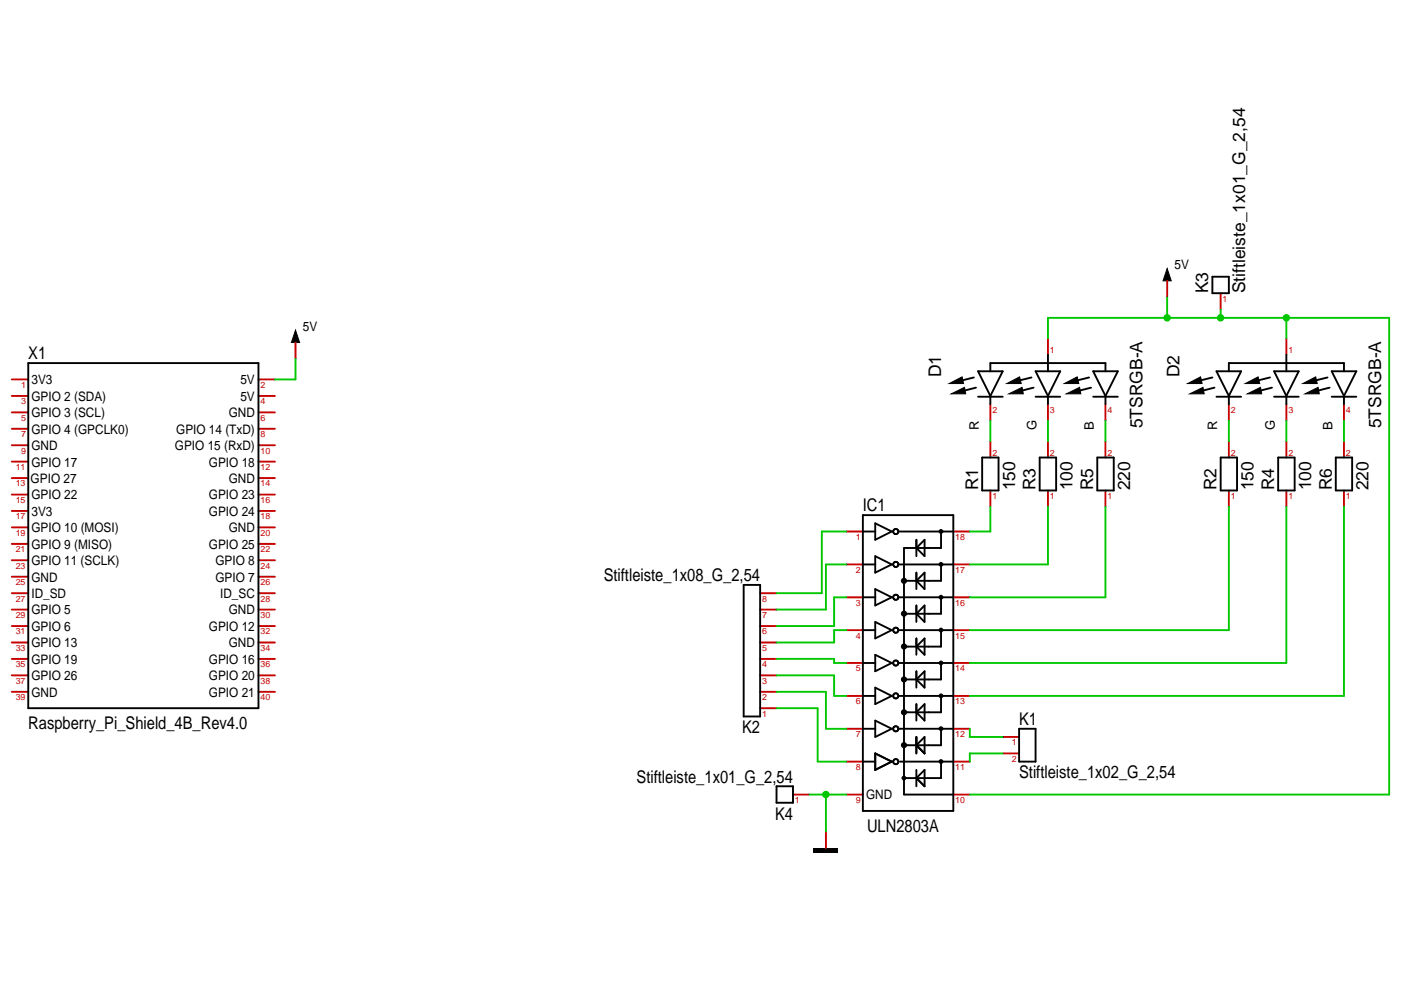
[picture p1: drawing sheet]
<svg xmlns="http://www.w3.org/2000/svg" width="297mm" height="210mm" viewBox="0 0 297 210" stroke-linecap="round" stroke-linejoin="round" font-family="sans-serif">
<g fill="none" stroke="#c70000" stroke-width=".4">
<path d="M247.5 59.5v3.5M62.7 72.6v3.5M222.2 71.8v3.4M258.8 62.2v3.4M272.7 71.8v3.4M2.5 97.9h3.5M2.5 94.4h3.5M2.5 90.9h3.5M2.5 87.4h3.5M2.5 83.9h3.5M2.5 80.5h3.5M54.8 97.9h3.5"/>
<path d="M54.8 94.4h3.5M54.8 90.9h3.5M54.8 87.4h3.5M54.8 83.9h3.5M54.8 80.5h3.5M210 85.7v3.5M210 93.5v3.5M222.2 85.7v3.5M222.2 93.5v3.5M234.4 85.7v3.5M234.4 93.5v3.5M260.5 85.7v3.5"/>
<path d="M260.5 93.5v3.5M272.7 85.7v3.5M272.7 93.5v3.5M284.9 85.7v3.5M284.9 93.5v3.5M2.5 111.8h3.5M2.5 108.3h3.5M2.5 104.9h3.5M2.5 101.4h3.5M2.5 118.8h3.5M2.5 115.3h3.5M54.8 111.8h3.5"/>
<path d="M54.8 108.3h3.5M54.8 104.9h3.5M54.8 101.4h3.5M54.8 118.8h3.5M54.8 115.3h3.5M179.5 119.7h3.4M179.5 112.7h3.4M202.1 119.7h3.5M202.1 112.7h3.5M210 104v3.5M222.2 104v3.5M234.4 104v3.5"/>
<path d="M260.5 104v3.5M272.7 104v3.5M284.9 104v3.5M2.5 125.8h3.5M2.5 129.2h3.5M2.5 132.7h3.5M2.5 136.2h3.5M2.5 139.7h3.5M2.5 122.3h3.5M54.8 125.8h3.5M54.8 129.2h3.5M54.8 132.7h3.5"/>
<path d="M54.8 136.2h3.5M54.8 139.7h3.5M54.8 122.3h3.5M161.2 125.8h3.4M161.2 129.2h3.4M161.2 132.7h3.4M161.2 136.2h3.4M161.2 139.7h3.4M179.5 133.6h3.4M179.5 126.6h3.4M202.1 133.6h3.5M202.1 126.6h3.5"/>
<path d="M2.5 143.2h3.5M2.5 146.7h3.5M54.8 143.2h3.5M54.8 146.7h3.5M161.2 143.2h3.4M161.2 146.7h3.4M161.2 150.2h3.4M179.5 140.6h3.4M179.5 147.6h3.4M179.5 154.5h3.4M202.1 140.6h3.5M202.1 147.6h3.5"/>
<path d="M202.1 154.5h3.5M212.6 159.7h3.5M212.6 156.3h3.5M168.1 168.5h3.5M175.1 176.3v3.5M179.5 168.5h3.4M179.5 161.5h3.4M202.1 168.5h3.5M202.1 161.5h3.5"/>
</g>
<g fill="none" stroke="#000" stroke-width=".4">
<path d="M257 58.7h3.5v3.5h-3.5zM6 77h48.8v73.2h-48.8zM207.4 78.7h5.2l-2.6 5.2zM210 78.7v-1.7h24.4v1.7M219.6 78.7h5.2l-2.6 5.2zM222.2 75.2v3.5M231.8 78.7h5.2l-2.6 5.2zM257.9 78.7h5.2l-2.6 5.2zM260.5 78.7v-1.7h24.4v1.7M270.1 78.7h5.3l-2.7 5.2zM272.7 75.2v3.5M282.3 78.7h5.3l-2.7 5.2z"/>
<path d="M206.5 80l-3.5 .9M206.9 82.2l-3.5 .9M207.4 84.1h5.2M208.2 97h3.5v7h-3.5zM210 83.9v1.8M218.7 80l-3.5 .9M219.1 82.2l-3.5 .9M219.6 84.1h5.2M220.4 97h3.5v7h-3.5zM222.2 83.9v1.8M230.9 80l-3.5 .9M231.3 82.2l-3.5 .9"/>
<path d="M231.8 84.1h5.2M232.6 97h3.5v7h-3.5zM234.4 83.9v1.8M257 80l-3.4 .9M257.5 82.2l-3.5 .9M257.9 84.1h5.2M258.8 97h3.5v7h-3.5zM260.5 83.9v1.8M269.3 80l-3.5 .9M269.7 82.2l-3.5 .9M270.1 84.1h5.3M271 97h3.5v7h-3.5z"/>
<path d="M272.7 83.9v1.8M281.5 80l-3.5 .9M281.9 82.2l-3.5 .9M282.3 84.1h5.3M283.2 97h3.5v7h-3.5zM284.9 83.9v1.8M182.9 109.2h19.2v62.7h-19.2zM182.9 112.7h2.7M182.9 119.7h2.7M185.6 111l3.5 1.7-3.5 1.7zM185.6 117.9l3.5 1.8-3.5 1.7zM190.5 112.7h11.6"/>
<path d="M190.5 119.7h11.6M194.3 114.4v3.5M194.3 116.2l1.7-1.8v3.5zM199.5 112.7v3.5h-7.8v52.3h10.4M199.5 119.7v3.4h-7.8M157.7 124h3.5v27.9h-3.5zM182.9 126.6h2.7M182.9 133.6h2.7M185.6 124.9l3.5 1.7-3.5 1.8zM185.6 131.9l3.5 1.7-3.5 1.8zM185.6 138.8l3.5 1.8-3.5 1.7zM190.5 126.6h11.6"/>
<path d="M190.5 133.6h11.6M194.3 121.4v3.5M194.3 128.4v3.5M194.3 135.4v3.4M196 121.4v3.5l-1.7-1.8zM196 128.4v3.5l-1.7-1.8zM196 135.4v3.4l-1.7-1.7zM199.5 126.6v3.5h-7.8M199.5 133.6v3.5h-7.8M182.9 154.5h2.7M182.9 147.6h2.7M182.9 140.6h2.7"/>
<path d="M185.6 159.7l3.5 1.8-3.5 1.7zM185.6 145.8l3.5 1.8-3.5 1.7zM185.6 152.8l3.5 1.7-3.5 1.8zM190.5 154.5h11.6M190.5 147.6h11.6M190.5 140.6h11.6M194.3 142.3v3.5M194.3 149.3v3.5M194.3 156.3v3.4M196 142.3v3.5l-1.7-1.7zM196 149.3v3.5l-1.7-1.8zM196 156.3v3.4l-1.7-1.7z"/>
<path d="M199.5 140.6v3.5h-7.8M199.5 147.6v3.4h-7.8M199.5 154.5v3.5h-7.8M216.1 154.5h3.5v7h-3.5zM164.6 166.7h3.5v3.5h-3.5zM182.9 161.5h2.7M190.8 161.5h11.3M194.3 163.2v3.5M196 163.2v3.5l-1.7-1.7zM199.5 161.5v3.5h-7.8"/>
<circle cx="189.9" cy="112.7" r=".55"/>
<circle cx="189.9" cy="119.7" r=".55"/>
<circle cx="189.9" cy="133.6" r=".55"/>
<circle cx="189.9" cy="126.6" r=".55"/>
<circle cx="189.9" cy="154.5" r=".55"/>
<circle cx="189.9" cy="147.5" r=".55"/>
<circle cx="189.9" cy="140.6" r=".55"/>
<circle cx="189.9" cy="161.5" r=".55"/>
</g>
<g fill="#000" stroke="#000" stroke-width=".21">
<path d="M247.5 56.9l.8 2.6h-1.7zM62.7 70l.8 2.6h-1.7zM201.3 81.3l2.7-1.4 .3 1.4zM201.7 83.5l2.8-1.4 .2 1.4zM213.5 81.3l2.7-1.4 .3 1.4zM213.9 83.5l2.8-1.4 .3 1.4zM225.7 81.3l2.7-1.4 .3 1.4zM226.1 83.5l2.8-1.4 .3 1.4zM251.8 81.3l2.8-1.4 .3 1.4zM252.3 83.5l2.8-1.4 .2 1.4zM264 81.3l2.7-1.4 .4 1.4zM264.5 83.5l2.8-1.4 .2 1.4z"/>
<path d="M276.2 81.3l2.8-1.4 .3 1.4zM276.7 83.5l2.8-1.4 .2 1.4z"/>
</g>
<g fill="#000">
<path d="M172.5 179.8h5.2v.9h-5.2z"/>
<circle cx="199.5" cy="119.7" r=".51"/>
<circle cx="199.5" cy="112.7" r=".52"/>
<circle cx="191.7" cy="130.1" r=".66"/>
<circle cx="191.7" cy="123.1" r=".66"/>
<circle cx="191.7" cy="137.1" r=".66"/>
<circle cx="199.5" cy="133.6" r=".52"/>
<circle cx="199.5" cy="126.6" r=".52"/>
<circle cx="191.7" cy="158" r=".66"/>
<circle cx="191.7" cy="144.1" r=".66"/>
<circle cx="191.7" cy="151" r=".66"/>
<circle cx="199.5" cy="140.6" r=".51"/>
<circle cx="199.5" cy="147.5" r=".52"/>
<circle cx="199.5" cy="154.5" r=".52"/>
<circle cx="191.7" cy="165" r=".52"/>
<circle cx="199.5" cy="161.5" r=".52"/>
</g>
<path d="M179.5 119.7h-4.4v9.5h-10.5M179.5 112.7h-5.3v13.1h-9.6M164.6 139.7h12.2v.9h2.7M179.5 126.6h-2.7v6.1h-12.2M179.5 133.6h-2.7v2.6h-12.2M164.6 150.2h8.8v11.3h6.1M164.6 146.7h10.5v7.8h4.4M164.6 143.2h12.2v4.4h2.7M205.6 154.5v1.8h7M212.6 159.7h-7v1.8" fill="none" stroke="#00c700" stroke-width=".4"/>
<circle cx="258.8" cy="67.4" r=".79" fill="#00c700"/>
<path d="M258.8 65.6v1.8h-11.3" fill="none" stroke="#00c700" stroke-width=".4"/>
<circle cx="272.7" cy="67.4" r=".79" fill="#00c700"/>
<path d="M272.7 67.4h21.8v101.1h-88.9" fill="none" stroke="#00c700" stroke-width=".4"/>
<circle cx="247.4" cy="67.4" r=".79" fill="#00c700"/>
<path d="M62.7 76.1v4.4h-4.4M247.5 63v4.4h-25.3v4.4M258.8 67.4h13.9v4.4" fill="none" stroke="#00c700" stroke-width=".4"/>
<circle cx="175.1" cy="168.5" r=".79" fill="#00c700"/>
<g fill="none" stroke="#00c700" stroke-width=".4">
<path d="M210 89.2v4.3M222.2 89.2v4.3M234.4 89.2v4.3M260.5 89.2v4.3M272.7 89.2v4.3M284.9 89.2v4.3M210 107.5v5.2h-4.4M222.2 107.5v12.2h-16.6M234.4 107.5v19.1h-28.8M260.5 107.5v26.1h-54.9M272.7 107.5v33.1h-67.1M284.9 107.5v40.1h-79.3"/>
<path d="M171.6 168.5h7.9M175.1 168.5v7.8"/>
</g>
<g font-size="3.7">
<text x="256.2" y="62.2" transform="rotate(-90 256.2 62.2)">K3</text>
<text x="264" y="62.2" transform="rotate(-90 264 62.2)">Stiftleiste_1x01_G_2,54</text>
<text x="6" y="76.1">X1</text>
<text x="199.5" y="80" transform="rotate(-90 199.5 80)">D1</text>
<text x="250.1" y="80" transform="rotate(-90 250.1 80)">D2</text>
<text x="242.2" y="90.8" transform="rotate(-90 242.2 90.8)">5TSRGB-A</text>
<text x="292.8" y="90.8" transform="rotate(-90 292.8 90.8)">5TSRGB-A</text>
<text x="207.4" y="104" transform="rotate(-90 207.4 104)">R1</text>
<text x="215.2" y="104" transform="rotate(-90 215.2 104)">150</text>
<text x="219.6" y="104" transform="rotate(-90 219.6 104)">R3</text>
<text x="227.4" y="104" transform="rotate(-90 227.4 104)">100</text>
<text x="231.8" y="104" transform="rotate(-90 231.8 104)">R5</text>
<text x="239.6" y="104" transform="rotate(-90 239.6 104)">220</text>
<text x="257.9" y="104" transform="rotate(-90 257.9 104)">R2</text>
<text x="265.8" y="104" transform="rotate(-90 265.8 104)">150</text>
<text x="270.1" y="104" transform="rotate(-90 270.1 104)">R4</text>
<text x="278" y="104" transform="rotate(-90 278 104)">100</text>
<text x="282.3" y="104" transform="rotate(-90 282.3 104)">R6</text>
<text x="290.2" y="104" transform="rotate(-90 290.2 104)">220</text>
<text x="182.9" y="108.3">IC1</text>
<text x="128" y="123.3">Stiftleiste_1x08_G_2,54</text>
<text x="6" y="154.5">Raspberry_Pi_Shield_4B_Rev4.0</text>
<text x="157.4" y="155.5">K2</text>
<text x="216.1" y="153.6">K1</text>
<text x="135" y="166">Stiftleiste_1x01_G_2,54</text>
<text x="216.1" y="165">Stiftleiste_1x02_G_2,54</text>
<text x="164.3" y="173.8">K4</text>
<text x="183.8" y="176.3">ULN2803A</text>
</g>
<g font-size="2.8">
<text x="249" y="57.1">5V</text>
<text x="64.2" y="70.2">5V</text>
<text x="6.7" y="81.5">3V3</text>
<text x="51" y="81.5">5V</text>
<text x="6.7" y="88.5">GPIO 3 (SCL)</text>
<text x="6.7" y="85">GPIO 2 (SDA)</text>
<text x="48.5" y="88.5">GND</text>
<text x="51" y="85">5V</text>
<text x="6.7" y="95.4">GND</text>
<text x="6.7" y="91.9">GPIO 4 (GPCLK0)</text>
<text x="37.1" y="95.4">GPIO 15 (RxD)</text>
<text x="37.4" y="91.9">GPIO 14 (TxD)</text>
<text x="207.5" y="91.1" transform="rotate(-90 207.5 91.1)">R</text>
<text x="219.7" y="91.1" transform="rotate(-90 219.7 91.1)">G</text>
<text x="231.9" y="91.1" transform="rotate(-90 231.9 91.1)">B</text>
<text x="258.1" y="91.1" transform="rotate(-90 258.1 91.1)">R</text>
<text x="270.3" y="91.1" transform="rotate(-90 270.3 91.1)">G</text>
<text x="282.5" y="91.1" transform="rotate(-90 282.5 91.1)">B</text>
<text x="6.7" y="98.9">GPIO 17</text>
<text x="44.3" y="98.9">GPIO 18</text>
<text x="6.5" y="102.4">GPIO 27</text>
<text x="6.7" y="105.9">GPIO 22</text>
<text x="44.3" y="105.9">GPIO 23</text>
<text x="48.5" y="102.4">GND</text>
<text x="6.7" y="112.9">GPIO 10 (MOSI)</text>
<text x="6.7" y="109.4">3V3</text>
<text x="44.3" y="109.4">GPIO 24</text>
<text x="48.5" y="112.9">GND</text>
<text x="6.7" y="119.8">GPIO 11 (SCLK)</text>
<text x="6.7" y="116.3">GPIO 9 (MISO)</text>
<text x="44.3" y="116.3">GPIO 25</text>
<text x="45.7" y="119.8">GPIO 8</text>
<text x="6.7" y="123.3">GND</text>
<text x="45.7" y="123.3">GPIO 7</text>
<text x="6.7" y="126.8">ID_SD</text>
<text x="6.7" y="130.3">GPIO 5</text>
<text x="46.7" y="126.8">ID_SC</text>
<text x="48.5" y="130.3">GND</text>
<text x="6.7" y="137.2">GPIO 13</text>
<text x="6.7" y="133.8">GPIO 6</text>
<text x="44.3" y="133.8">GPIO 12</text>
<text x="48.5" y="137.2">GND</text>
<text x="6.7" y="140.7">GPIO 19</text>
<text x="44.3" y="140.7">GPIO 16</text>
<text x="6.7" y="147.7">GND</text>
<text x="6.7" y="144.2">GPIO 26</text>
<text x="44.3" y="147.7">GPIO 21</text>
<text x="44.3" y="144.2">GPIO 20</text>
<text x="183.6" y="169.5">GND</text>
</g>
<g font-size="1.8" fill="#c70000">
<text x="259.2" y="63.9">1</text>
<text x="222.6" y="74.8">1</text>
<text x="273.2" y="74.8">1</text>
<text x="4.5" y="82.2">1</text>
<text x="55.2" y="82.2">2</text>
<text x="4.5" y="89.2">5</text>
<text x="4.5" y="85.7">3</text>
<text x="55.2" y="89.2">6</text>
<text x="55.2" y="85.7">4</text>
<text x="210.4" y="87.5">2</text>
<text x="222.6" y="87.5">3</text>
<text x="234.8" y="87.5">4</text>
<text x="260.9" y="87.5">2</text>
<text x="273.2" y="87.5">3</text>
<text x="285.4" y="87.5">4</text>
<text x="4.5" y="92.7">7</text>
<text x="55.2" y="92.7">8</text>
<text x="3.3" y="99.7">11</text>
<text x="4.5" y="96.2">9</text>
<text x="55.2" y="99.7">12</text>
<text x="55.2" y="96.2">10</text>
<text x="210.4" y="96.6">2</text>
<text x="222.6" y="96.6">2</text>
<text x="234.8" y="96.6">2</text>
<text x="260.9" y="96.6">2</text>
<text x="273.2" y="96.6">2</text>
<text x="285.4" y="96.6">2</text>
<text x="3.3" y="106.6">15</text>
<text x="3.3" y="103.1">13</text>
<text x="55.2" y="106.6">16</text>
<text x="55.2" y="103.1">14</text>
<text x="210.4" y="105.8">1</text>
<text x="222.6" y="105.8">1</text>
<text x="234.8" y="105.8">1</text>
<text x="260.9" y="105.8">1</text>
<text x="273.2" y="105.8">1</text>
<text x="285.4" y="105.8">1</text>
<text x="3.3" y="113.6">19</text>
<text x="3.3" y="110.1">17</text>
<text x="55.2" y="113.6">20</text>
<text x="55.2" y="110.1">18</text>
<text x="3.3" y="117.1">21</text>
<text x="55.2" y="117.1">22</text>
<text x="181.4" y="114.5">1</text>
<text x="202.5" y="114.5">18</text>
<text x="3.3" y="124.1">25</text>
<text x="3.3" y="120.6">23</text>
<text x="55.2" y="124.1">26</text>
<text x="55.2" y="120.6">24</text>
<text x="181.4" y="121.5">2</text>
<text x="202.5" y="121.5">17</text>
<text x="3.3" y="127.6">27</text>
<text x="3.3" y="131">29</text>
<text x="55.2" y="127.6">28</text>
<text x="55.2" y="131">30</text>
<text x="161.6" y="127.6">8</text>
<text x="161.6" y="131">7</text>
<text x="181.4" y="128.4">3</text>
<text x="202.5" y="128.4">16</text>
<text x="3.3" y="134.5">31</text>
<text x="55.2" y="134.5">32</text>
<text x="161.6" y="134.5">6</text>
<text x="181.4" y="135.4">4</text>
<text x="202.5" y="135.4">15</text>
<text x="3.3" y="138">33</text>
<text x="3.3" y="141.5">35</text>
<text x="55.2" y="138">34</text>
<text x="55.2" y="141.5">36</text>
<text x="161.6" y="138">5</text>
<text x="161.6" y="141.5">4</text>
<text x="181.4" y="142.4">5</text>
<text x="202.5" y="142.4">14</text>
<text x="3.3" y="148.5">39</text>
<text x="3.3" y="145">37</text>
<text x="55.2" y="148.5">40</text>
<text x="55.2" y="145">38</text>
<text x="161.6" y="145">3</text>
<text x="161.6" y="148.5">2</text>
<text x="181.4" y="149.3">6</text>
<text x="202.5" y="149.3">13</text>
<text x="161.6" y="152">1</text>
<text x="181.4" y="156.3">7</text>
<text x="202.5" y="156.3">12</text>
<text x="214.5" y="161.5">2</text>
<text x="214.5" y="158.1">1</text>
<text x="181.4" y="163.3">8</text>
<text x="202.5" y="163.3">11</text>
<text x="168.6" y="170.2">1</text>
<text x="181.4" y="170.2">9</text>
<text x="202.5" y="170.2">10</text>
</g>
</svg>
